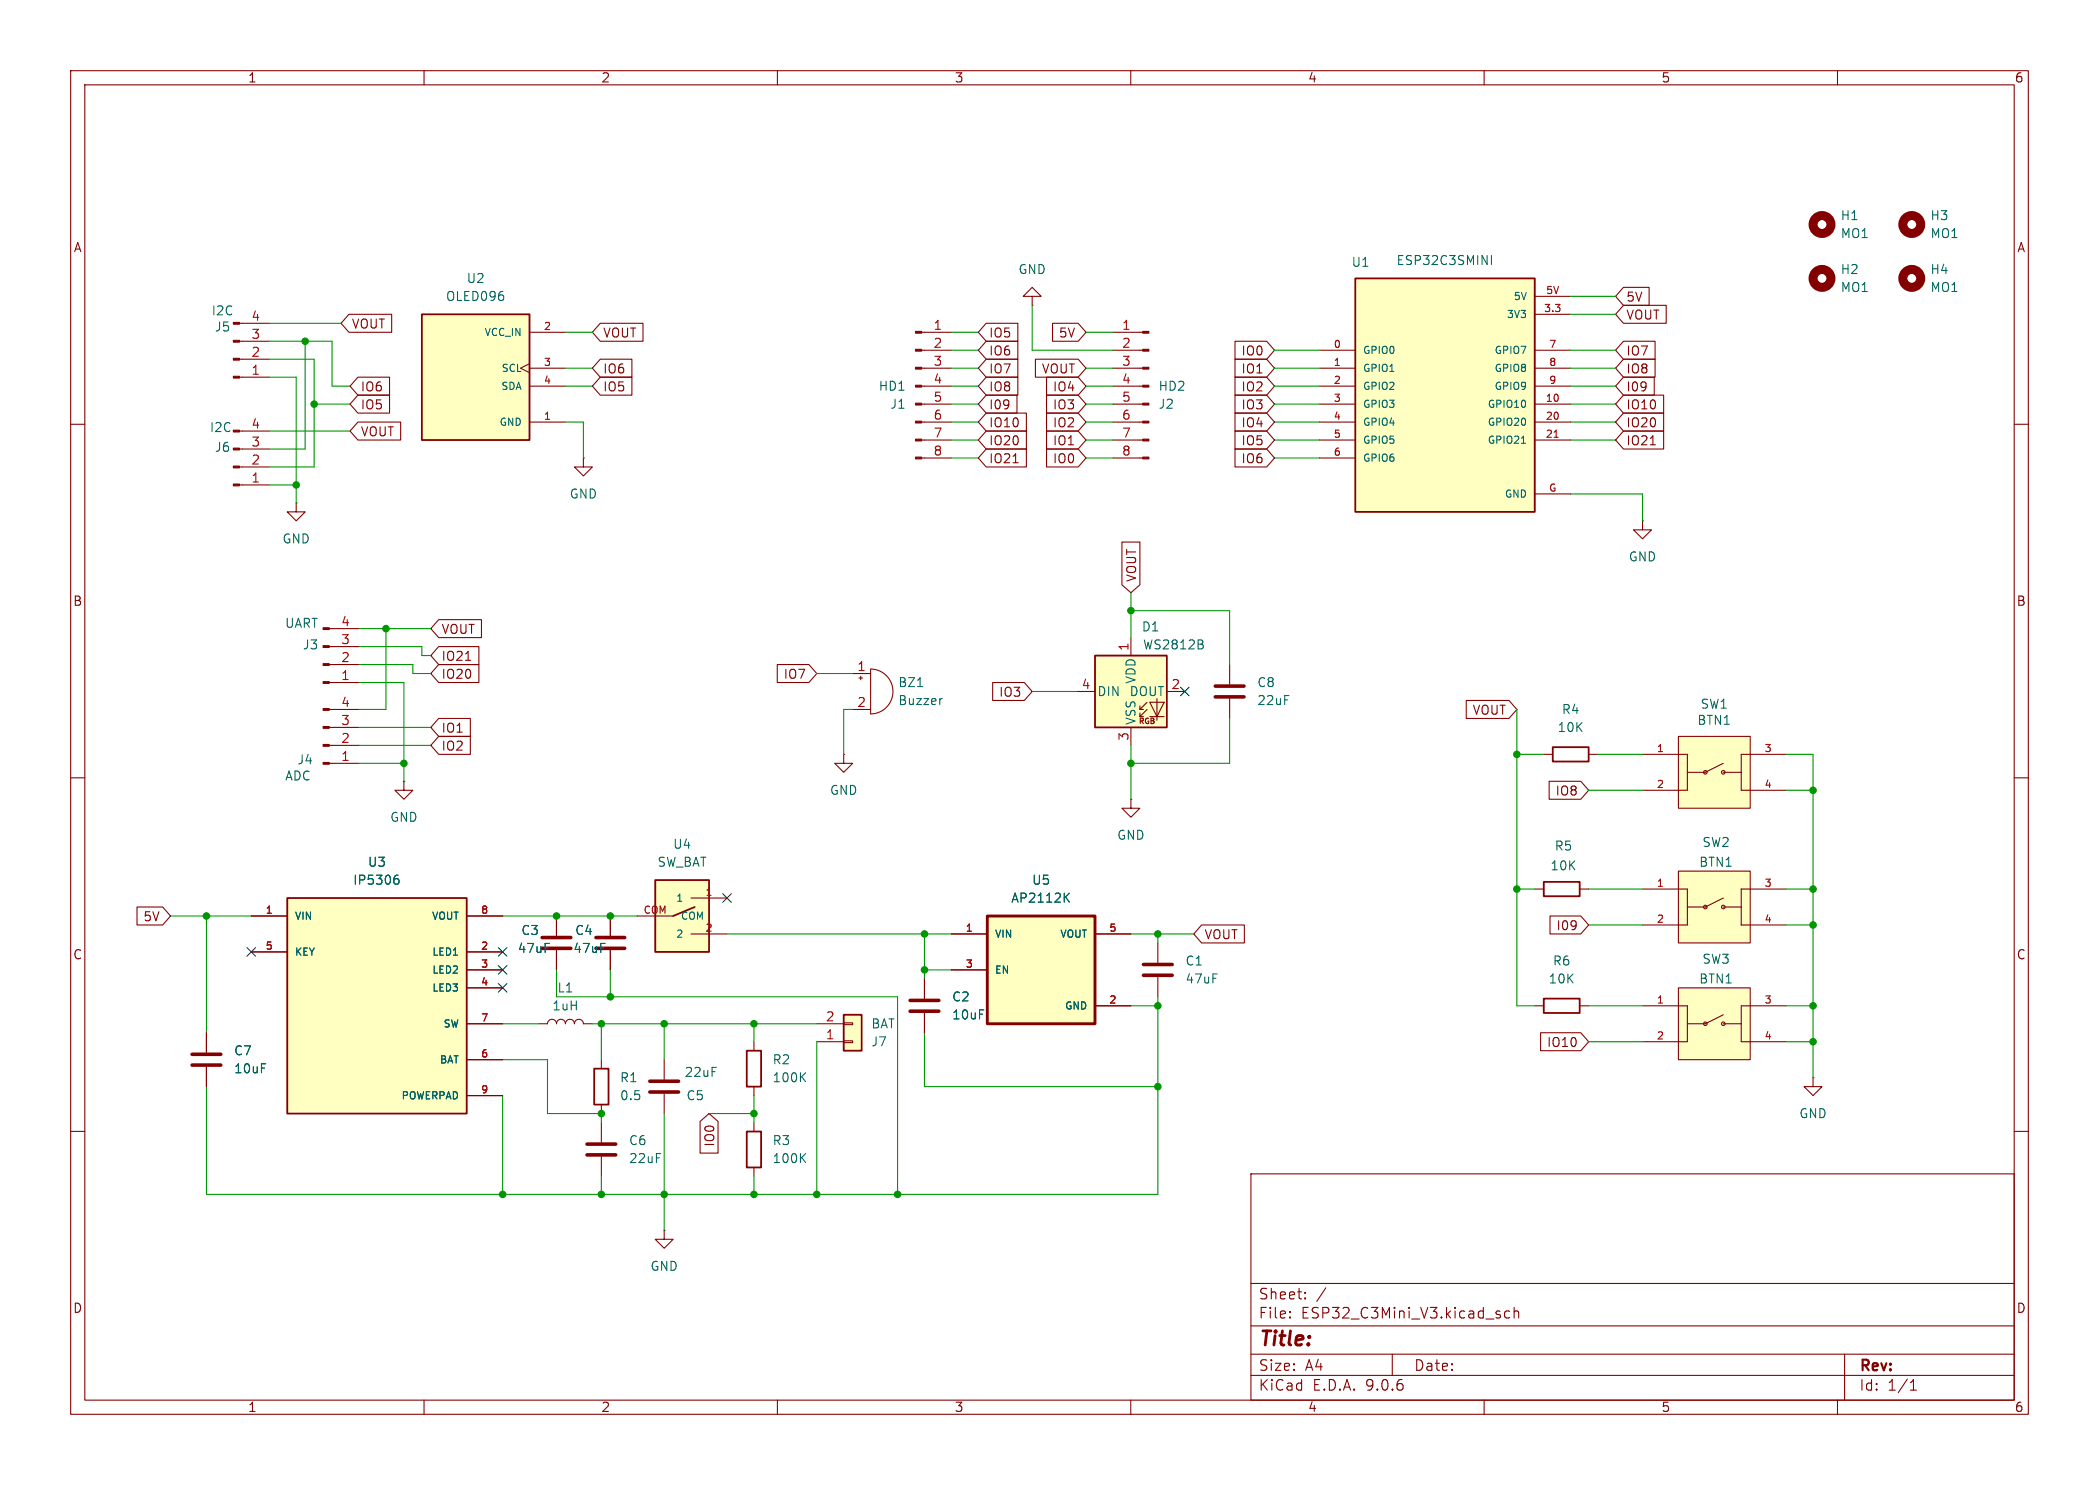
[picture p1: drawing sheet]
<svg xmlns="http://www.w3.org/2000/svg" width="297mm" height="210mm" viewBox="0 0 297 210" stroke-linecap="round" stroke-linejoin="round" font-family="sans-serif">
<g fill="none" stroke="#840000" stroke-width=".15">
<path d="M10 10h277v190h-277zM12 12h273v186h-273zM60 10v2M110 10v2M160 10v2M210 10v2M260 10v2M10 60h2M33.9 68.6h4.2M33.9 66h4.2M33.9 63.5h4.2M33.9 61h4.2"/>
<path d="M285 60h2M10 110h2M285 110h2M78.7 129.5v2.8M78.7 134.4v2.8M86.4 129.5v2.8M86.4 134.4v2.8M10 160h2M177 166h108v32h-108zM285 160h2M60 198v2M110 198v2"/>
<path d="M160 198v2M177 194.5h108M177 191.5h108M177 187.5h108M177 181.5h108M182.5 186.3h.1l-.1 .1M182.5 186.3v.1M182.5 185.5v.1M182.5 185.5h.1l-.1 .1M184.7 183.6v.1M184.7 183.6h-.1l.1 .1M184.7 182.8v.1"/>
<path d="M184.7 182.8h-.1l.1 .1M187.6 182.1l-1.3 2M197 191.5v3M210 198v2M213.6 185.5l-.4-.1-.3 .3v.4l.1 .2 .2 .1 .4-.1M214.2 185.5a.37 .37 0 0 1 .7 .1v.8M214.2 184.9v1.5M260 198v2M261 191.5v6.5M270.3 196.6h.9M270.3 195.5l.4-.4v1.5"/>
</g>
<path d="M76.7 132.6h4.1M76.7 134.1h4.1M84.3 132.6h4.1M84.3 134.1h4.1" fill="none" stroke="#840000" stroke-width=".51"/>
<g fill="#840000" stroke="#840000" stroke-width=".15">
<path d="M33 68.5h.9v.2h-.9z"/>
<path d="M33 65.9h.9v.3h-.9z"/>
<path d="M33 63.4h.9v.2h-.9z"/>
<path d="M33 60.8h.9v.3h-.9z"/>
</g>
<path d="M237.5 139.7h10.1v10.2h-10.1z" fill="#ffffc2"/>
<g fill="none" stroke="#840000" stroke-width=".15">
<path d="M46.6 96.5h4.2M46.6 94h4.2M46.6 91.4h4.2M46.6 88.9h4.2M46.6 108h4.2M46.6 105.4h4.2M46.6 102.9h4.2M46.6 100.3h4.2M237.5 139.7h10.1v10.2h-10.1zM29.2 146.1v2.7M29.2 150.9v2.8M76.2 144.8h1.3a.64 .64 0 0 1 .6-.7 .64 .64 0 0 1 .6 .7 .64 .64 0 0 1 .7-.7 .64 .64 0 0 1 .6 .7 .64 .64 0 0 1 .6-.7 .64 .64 0 0 1 .7 .7 .64 .64 0 0 1 .6-.7 .64 .64 0 0 1 .6 .7h1.3"/>
<path d="M85.1 149.9v1.2M85.1 156.2v1.3M85.1 158.8v2.7M217.2 142.2h1.2M223.5 142.2h1.3M232.4 142.2h6.4v5.1h-6.4M243.8 143.5l-2.5 1.3h-2.5M243.8 144.8h2.6M252.7 142.2h-6.3v5.1h6.3M256.5 152.4v1.3h1.3l-1.3 1.2-1.2-1.2h1.2M256.5 152.4h.1M85.1 163.6v2.8"/>
<path d="M94 174v1.3h1.2l-1.2 1.2-1.3-1.2h1.3M94 174h.1"/>
<circle cx="241.3" cy="144.8" r=".25"/>
<circle cx="243.8" cy="144.8" r=".25"/>
</g>
<g fill="#840000" stroke="#840000" stroke-width=".15">
<path d="M45.7 96.4h.9v.2h-.9z"/>
<path d="M45.7 93.9h.9v.2h-.9z"/>
<path d="M45.7 91.3h.9v.3h-.9z"/>
<path d="M45.7 88.8h.9v.2h-.9z"/>
<path d="M45.7 107.8h.9v.3h-.9z"/>
<path d="M45.7 105.3h.9v.2h-.9z"/>
<path d="M45.7 102.7h.9v.3h-.9z"/>
<path d="M45.7 100.2h.9v.3h-.9z"/>
</g>
<path d="M27.2 149.1h4M27.2 150.6h4M83.1 161.8h4M83.1 163.3h4" fill="none" stroke="#840000" stroke-width=".51"/>
<path d="M84.1 151.1h2v5.1h-2zM218.4 141.2h5.1v2.1h-5.1z" fill="none" stroke="#840000" stroke-width=".25"/>
<path d="M139.7 129.5h15.2v15.3h-15.2z" fill="#ffffc2"/>
<path d="M139.7 129.5h15.2v15.3h-15.2z" fill="none" stroke="#840000" stroke-width=".41"/>
<path d="M134.6 132.1h5.1M134.6 137.2h5.1M154.9 132.1h5.1M154.9 142.2h5.1" fill="none" stroke="#840000" stroke-width=".15"/>
<path d="M150.8 126.9l.5 .7M151.3 126.3l-.7 .7" fill="none" stroke="#006464" stroke-width=".15"/>
<path d="M59.7 44.5h15.2v17.7h-15.2z" fill="#ffffc2"/>
<path d="M59.7 44.5h15.2v17.7h-15.2zM105.7 160h2v5.1h-2z" fill="none" stroke="#840000" stroke-width=".25"/>
<path d="M74.9 51.4l-1.2 .7 1.2 .6M74.9 47h5.1M74.9 52.1h5.1M74.9 54.6h5.1M74.9 59.7h5.1M106.7 158.8v1.2M106.7 165.1v1.3" fill="none" stroke="#840000" stroke-width=".15"/>
<path d="M113.4 163.7l.6 .7M114 163.1l-.7 .8" fill="none" stroke="#006464" stroke-width=".15"/>
<path d="M237.5 123.2h10.1v10.2h-10.1z" fill="#ffffc2"/>
<g fill="none" stroke="#840000" stroke-width=".15">
<path d="M57.1 110.5v1.3h1.3l-1.3 1.2-1.2-1.2h1.2M57.1 110.5h.1M232.4 125.7h6.4v5.1h-6.4M237.5 123.2h10.1v10.2h-10.1zM243.8 127l-2.5 1.3h-2.5M243.8 128.3h2.6M252.7 125.7h-6.3v5.1h6.3"/>
<circle cx="241.3" cy="128.3" r=".25"/>
<circle cx="243.8" cy="128.3" r=".25"/>
</g>
<path d="M92.7 124.5h7.6v10.1h-7.6z" fill="#ffffc2"/>
<path d="M92.7 124.5h7.6v10.1h-7.6zM98.3 128.3l-3.1 1.2" fill="none" stroke="#840000" stroke-width=".25"/>
<g fill="none" stroke="#840000" stroke-width=".15">
<path d="M33.9 53.3h4.2M33.9 50.8h4.2M33.9 48.3h4.2M33.9 45.7h4.2M130.4 47h4.2M130.4 49.5h4.2M130.4 52.1h4.2M130.4 54.6h4.2M130.4 57.2h4.2M130.4 59.7h4.2M41.9 71.1v1.3h1.3l-1.3 1.3-1.3-1.3h1.3M41.9 71.1h.1"/>
<path d="M82.5 64.8v1.2h1.3l-1.3 1.3-1.2-1.3h1.2M82.5 64.8h.1M130.4 62.2h4.2M130.4 64.8h4.2M90.2 129.5h5M97.8 127h5.1M97.8 132.1h5.1M130.8 138.4v2.8M130.8 143.3v2.8"/>
</g>
<g fill="#840000" stroke="#840000" stroke-width=".15">
<path d="M33 53.2h.9v.3h-.9z"/>
<path d="M33 50.7h.9v.2h-.9z"/>
<path d="M33 48.1h.9v.3h-.9z"/>
<path d="M33 45.6h.9v.2h-.9z"/>
<path d="M129.5 46.9h.9v.2h-.9z"/>
<path d="M129.5 49.4h.9v.3h-.9z"/>
<path d="M129.5 51.9h.9v.3h-.9z"/>
<path d="M129.5 54.5h.9v.2h-.9z"/>
<path d="M129.5 57h.9v.3h-.9z"/>
<path d="M129.5 59.6h.9v.2h-.9z"/>
<path d="M129.5 62.1h.9v.3h-.9z"/>
<path d="M129.5 64.6h.9v.3h-.9z"/>
</g>
<path d="M128.8 141.5h4M128.8 143h4" fill="none" stroke="#840000" stroke-width=".51"/>
<path d="M119.4 143.5h2.5v5.1h-2.5z" fill="#ffffc2"/>
<path d="M105.7 148.6h2v5.1h-2zM119.4 143.5h2.5v5.1h-2.5z" fill="none" stroke="#840000" stroke-width=".25"/>
<g fill="none" stroke="#840000" stroke-width=".15">
<path d="M120.6 95.3h2.6M121.5 95.9h.5M121.8 95.6v.5M123.2 94.6a3.2 3.2 0 0 1 3.2 3.2 3.2 3.2 0 0 1-3.2 3.2zM119.4 106.7v1.3h1.2l-1.2 1.2-1.3-1.2h1.3M119.4 106.7h.1M120.6 100.3h2.6M94 149.9v2.8M94 154.7v2.8M106.7 147.3v1.3M106.7 153.7v1.2M115.6 147.3h3.8"/>
<path d="M115.6 144.8h3.8M119.4 147.2h1.2v.2h-1.2zM119.4 144.7h1.2v.2h-1.2z"/>
</g>
<path d="M129.8 97.1h.8M133.3 98.8l-.2 .1M113.4 152.3l.6 .7M114 151.7l-.7 .7" fill="none" stroke="#006464" stroke-width=".15"/>
<path d="M91.9 152.9h4.1M91.9 154.4h4.1" fill="none" stroke="#840000" stroke-width=".51"/>
<path d="M40.6 127h25.4v30.5h-25.4z" fill="#ffffc2"/>
<path d="M40.6 127h25.4v30.5h-25.4zM218.4 124.7h5.1v2h-5.1z" fill="none" stroke="#840000" stroke-width=".25"/>
<g fill="none" stroke="#840000" stroke-width=".15">
<path d="M174 94v2.8M174 98.8v2.8M35.6 129.5h5M35.6 134.6h5M66 129.5h5.1M66 134.6h5.1M66 137.2h5.1M66 139.7h5.1M217.2 125.7h1.2M223.5 125.7h1.3M66 144.8h5.1M66 149.9h5.1"/>
<path d="M66 154.9h5.1"/>
</g>
<path d="M56 124.3h.2l.3 .2-.1 .4-.4 .1M56.3 123.8h-.3" fill="none" stroke="#006464" stroke-width=".15"/>
<path d="M172 97h4M172 98.6h4" fill="none" stroke="#840000" stroke-width=".51"/>
<path d="M154.9 92.7h10.2v10.2h-10.2z" fill="#ffffc2"/>
<g fill="none" stroke="#840000" stroke-width=".15">
<path d="M152.4 97.8h2.5M160 90.2v2.5M162.3 99.3l-1 1v-.5M162.7 99.3h2l-1 2zM163.7 98.8v3.1M165.1 97.8h2.5M160 113v1.3h1.3l-1.3 1.3-1.3-1.3h1.3M160 113h.1M160 102.9v2.5M161.3 100.3h.5M161.3 101.3h.5M162.3 100.3l-1 1v-.5"/>
<path d="M162.7 101.3h2M163.8 133.4v2.7M163.8 138.2v2.8"/>
</g>
<path d="M154.9 92.7h10.2v10.2h-10.2z" fill="none" stroke="#840000" stroke-width=".25"/>
<path d="M170.1 91.2l.2 .1-.2 .4M170.1 90.6v.4" fill="none" stroke="#006464" stroke-width=".15"/>
<path d="M161.8 136.4h4.1M161.8 137.9h4.1" fill="none" stroke="#840000" stroke-width=".51"/>
<path d="M237.5 104.1h10.1v10.2h-10.1z" fill="#ffffc2"/>
<g fill="none" stroke="#840000" stroke-width=".15">
<path d="M146 41.9h1.3l-1.3-1.3-1.2 1.3h1.2v1.3M146 43.2h.1M157.5 47h4.2M157.5 49.5h4.2M157.5 52.1h4.2M157.5 54.6h4.2M157.5 57.2h4.2M157.5 59.7h4.2M157.5 62.2h4.2M157.5 64.8h4.2M232.4 73.7v1.2h1.3l-1.3 1.3-1.3-1.3h1.3M232.4 73.7h.1"/>
<path d="M232.4 106.7h6.4v5.1h-6.4M237.5 104.1h10.1v10.2h-10.1zM243.8 108l-2.5 1.2h-2.5M243.8 109.2h2.6M252.7 106.7h-6.3v5.1h6.3"/>
<circle cx="241.3" cy="109.2" r=".25"/>
<circle cx="243.8" cy="109.2" r=".25"/>
</g>
<g fill="#840000" stroke="#840000" stroke-width=".15">
<path d="M161.7 46.9h.9v.2h-.9z"/>
<path d="M161.7 49.4h.9v.3h-.9z"/>
<path d="M161.7 51.9h.9v.3h-.9z"/>
<path d="M161.7 54.5h.9v.2h-.9z"/>
<path d="M161.7 57h.9v.3h-.9z"/>
<path d="M161.7 59.6h.9v.2h-.9z"/>
<path d="M161.7 62.1h.9v.3h-.9z"/>
<path d="M161.7 64.6h.9v.3h-.9z"/>
</g>
<path d="M191.8 39.4h25.4v33h-25.4z" fill="#ffffc2"/>
<path d="M191.8 39.4h25.4v33h-25.4zM219.7 105.7h5.1v2h-5.1z" fill="none" stroke="#840000" stroke-width=".25"/>
<g fill="none" stroke="#840000" stroke-width=".15">
<path d="M49.4 44.4h6v2.6h-6l-1.1-1.3zM50.6 55.9h4.5v2.5h-4.5l-1.1-1.2zM50.6 53.3h4.5v2.6h-4.5l-1.1-1.3zM50.6 59.7h6.1v2.5h-6.1l-1.1-1.2zM84.9 53.3h4.5v2.6h-4.5l-1.1-1.3zM84.9 50.8h4.5v2.5h-4.5l-1.1-1.2zM84.9 45.7h6.1v2.6h-6.1l-1.1-1.3zM139.5 45.7h4.5v2.6h-4.5l-1.1-1.3zM139.5 50.8h4.5v2.5h-4.5l-1.1-1.2zM139.5 48.3h4.5v2.5h-4.5l-1.1-1.3zM139.5 58.4h5.7v2.6h-5.7l-1.1-1.3zM139.5 55.9h4.4v2.5h-4.4l-1.1-1.2z"/>
<path d="M139.5 53.3h4.5v2.6h-4.5l-1.1-1.3zM146.5 50.8h6.1l1.1 1.3-1.1 1.2h-6.1zM148.1 55.9h4.5l1.1 1.3-1.1 1.2h-4.5zM148.1 58.4h4.5l1.1 1.3-1.1 1.3h-4.5zM148.1 53.3h4.5l1.1 1.3-1.1 1.3h-4.5zM148.9 45.7h3.7l1.1 1.3-1.1 1.3h-3.7zM174.7 58.4h4.5l1.1 1.3-1.1 1.3h-4.5zM174.7 48.3h4.5l1.1 1.2-1.1 1.3h-4.5zM174.7 55.9h4.5l1.1 1.3-1.1 1.2h-4.5zM174.7 50.8h4.5l1.1 1.3-1.1 1.2h-4.5zM174.7 53.3h4.5l1.1 1.3-1.1 1.3h-4.5zM186.7 49.5h5.1"/>
<path d="M186.7 52.1h5.1M186.7 54.6h5.1M186.7 57.2h5.1M186.7 59.7h5.1M217.2 49.5h5M217.2 52.1h5M217.2 54.6h5M217.2 57.2h5M217.2 59.7h5M217.2 41.9h5M217.2 44.5h5M229.7 40.6h3.6v2.6h-3.6l-1.1-1.3z"/>
<path d="M229.7 43.2h6.1v2.5h-6.1l-1.1-1.2zM229.7 48.3h4.5v2.5h-4.5l-1.1-1.3zM229.7 50.8h4.5v2.5h-4.5l-1.1-1.2zM229.7 53.3h4.4v2.6h-4.4l-1.1-1.3zM229.7 55.9h5.7v2.5h-5.7l-1.1-1.2zM229.7 58.4h5.7v2.6h-5.7l-1.1-1.3zM139.5 63.5h5.7v2.5h-5.7l-1.1-1.2zM139.5 61h5.7v2.5h-5.7l-1.1-1.3zM143.3 65.4h.8M148.1 63.5h4.5l1.1 1.3-1.1 1.2h-4.5zM148.1 61h4.5l1.1 1.2-1.1 1.3h-4.5zM158.7 76.7h2.6v6l-1.3 1.1-1.3-1.1z"/>
<path d="M174.7 63.5h4.5l1.1 1.3-1.1 1.2h-4.5zM174.7 61h4.5l1.1 1.2-1.1 1.3h-4.5zM186.7 62.2h5.1M186.7 64.8h5.1M217.2 62.2h5M217.2 69.9h5M229.7 61h5.7v2.5h-5.7l-1.1-1.3zM233.5 62.9h.7M62.1 94h5.7v2.5h-5.7l-1.1-1.2zM62.1 87.6h6v2.6h-6l-1.1-1.3zM62.1 91.4h5.7v2.6h-5.7l-1.1-1.3zM65.9 93.4h.7"/>
<path d="M110 94h4.5l1.1 1.3-1.1 1.2h-4.5zM140.5 96.5h4.4l1.1 1.3-1.1 1.3h-4.4zM207.5 99.1h6l1.1 1.2-1.1 1.3h-6zM62.1 101.6h4.5v2.5h-4.5l-1.1-1.2zM62.1 104.1h4.5v2.6h-4.5l-1.1-1.3zM218.4 106.7h1.3M219.2 110.5h4.5l1.1 1.3-1.1 1.2h-4.5zM224.8 106.7h1.3M19.4 128.3h3.6l1.1 1.2-1.1 1.3h-3.6zM35.6 129.5h5M35.6 134.6h5M66 137.2h5.1"/>
<path d="M66 129.5h5.1M66 134.6h5.1M66 139.7h5.1M78.7 129.5v2.8M78.7 134.4v2.8M86.4 129.5v2.8M86.4 134.4v2.8M130.8 138.4v2.8M134.6 132.1h5.1M134.6 137.2h5.1M154.9 132.1h5.1M170 130.8h6.1v2.6h-6.1l-1.1-1.3z"/>
<path d="M219.3 129.5h4.4l1.1 1.3-1.1 1.3h-4.4zM29.2 146.1v2.7M29.2 150.9v2.8M66 144.8h5.1M66 149.9h5.1M66 154.9h5.1M99.1 158.6l1.2-1.1 1.3 1.1v4.5h-2.5zM130.8 143.3v2.8M154.9 142.2h5.1M218 146h5.7l1.1 1.3-1.1 1.3h-5.7z"/>
</g>
<path d="M211 36.1v1.3M215.3 62.7h.6M56 124.3h.2l.3 .2-.1 .4-.4 .1M56.3 123.8h-.3M150.8 126.9l.5 .7M151.3 126.3l-.7 .7" fill="none" stroke="#006464" stroke-width=".15"/>
<path d="M219.9 61.8h.6" fill="none" stroke="#a90000" stroke-width=".15"/>
<g fill="none" stroke="#840000" stroke-width="1.3">
<circle cx="257.8" cy="39.4" r="1.27"/>
<circle cx="257.8" cy="31.7" r="1.27"/>
<circle cx="270.5" cy="39.4" r="1.27"/>
<circle cx="270.5" cy="31.7" r="1.27"/>
</g>
<g fill="none" stroke="#009600" stroke-width=".15">
<path d="M38.1 48.3h8.9v6.3h2.5M38.1 45.7h10.2M38.1 50.8h6.3v15.2h-6.3M38.1 53.3h3.8v17.8M43.2 48.3v15.2h-5.1M44.4 57.2h5.1M80 54.6h3.8M80 52.1h3.8M80 47h3.8M80 59.7h2.5v5.1M134.6 54.6h3.8M134.6 57.2h3.8"/>
<path d="M134.6 52.1h3.8M134.6 47h3.8M134.6 59.7h3.8M134.6 49.5h3.8M146 43.2v6.3h11.5M153.7 54.6h3.8M153.7 57.2h3.8M153.7 52.1h3.8M153.7 47h3.8M153.7 59.7h3.8M180.3 54.6h6.4M180.3 57.2h6.4"/>
<path d="M180.3 52.1h6.4M180.3 59.7h6.4M180.3 49.5h6.4M222.2 54.6h6.4M222.2 57.2h6.4M222.2 52.1h6.4M222.2 59.7h6.4M222.2 49.5h6.4M222.2 41.9h6.4M222.2 44.5h6.4M38.1 68.6h3.8M38.1 61h11.4"/>
<path d="M134.6 62.2h3.8M134.6 64.8h3.8M153.7 62.2h3.8M153.7 64.8h3.8M180.3 62.2h6.4M180.3 64.8h6.4M222.2 62.2h6.4M222.2 69.9h10.2v3.8M50.8 96.5h6.3v14M50.8 91.4h8.9v1.3h1.3M50.8 94h7.6v1.3h2.6M50.8 88.9h10.2"/>
<path d="M54.6 88.9v11.4h-3.8M115.6 95.3h5M146 97.8h6.4M160 83.8v6.4M160 86.4h14v7.6M50.8 102.9h10.2M50.8 108h6.3M50.8 105.4h10.2M120.6 100.3h-1.2v6.4M160 105.4v7.6M174 101.6v6.4h-14M214.6 106.7h3.8"/>
<path d="M214.6 100.3v41.9h2.6M224.8 111.8h7.6M226.1 106.7h6.3M252.7 106.7h3.8v45.7M252.7 111.8h3.8M24.1 129.5h11.5M29.2 129.5v16.6M71.1 129.5h19.1M78.7 137.2v3.8h48.3v27.9M86.4 137.2v3.8M102.9 132.1h31.7M130.8 137.2h3.8"/>
<path d="M130.8 132.1v6.3M160 132.1h8.9M163.8 132.1v1.3M214.6 125.7h2.6M224.8 130.8h7.6M224.8 125.7h7.6M252.7 130.8h3.8M252.7 125.7h3.8M71.1 149.9h6.4v7.6h7.6v1.3M71.1 144.8h5.1M71.1 154.9v14M83.8 144.8h31.8"/>
<path d="M85.1 144.8v5.1M94 144.8v5.1M94 157.5v16.5M100.3 157.5h6.4M106.7 144.8v2.5M106.7 154.9v3.9M115.6 147.3v21.6M130.8 146.1v7.6h33M160 142.2h3.8M163.8 141v27.9h-134.6v-15.2M224.8 147.3h7.6M224.8 142.2h7.6"/>
<path d="M252.7 147.3h3.8M252.7 142.2h3.8M85.1 166.4v2.5M106.7 166.4v2.5"/>
</g>
<path d="M167 97.2l1.2 1.2M168.2 97.2l-1.2 1.2M35 134l1.2 1.2M36.2 134l-1.2 1.2M70.5 136.6l1.2 1.2M70.5 139.1l1.2 1.2M70.5 134l1.2 1.2M71.7 136.6l-1.2 1.2M71.7 139.1l-1.2 1.2M71.7 134l-1.2 1.2M102.3 126.4l1.2 1.2M103.5 126.4l-1.2 1.2" fill="none" stroke="#000084" stroke-width=".15"/>
<g fill="#009600" stroke="#009600" stroke-width=".15">
<circle cx="106.7" cy="157.5" r=".46"/>
<circle cx="127" cy="168.9" r=".46"/>
<circle cx="106.7" cy="168.9" r=".46"/>
<circle cx="115.6" cy="168.9" r=".46"/>
<circle cx="163.8" cy="132.1" r=".46"/>
<circle cx="163.8" cy="142.2" r=".46"/>
<circle cx="130.8" cy="132.1" r=".46"/>
<circle cx="106.7" cy="144.8" r=".46"/>
<circle cx="130.8" cy="137.2" r=".46"/>
<circle cx="163.8" cy="153.7" r=".46"/>
<circle cx="85.1" cy="157.5" r=".46"/>
<circle cx="94" cy="168.9" r=".46"/>
<circle cx="86.4" cy="141" r=".46"/>
<circle cx="85.1" cy="144.8" r=".46"/>
<circle cx="94" cy="144.8" r=".46"/>
<circle cx="86.4" cy="129.5" r=".46"/>
<circle cx="41.9" cy="68.6" r=".46"/>
<circle cx="54.6" cy="88.9" r=".46"/>
<circle cx="78.7" cy="129.5" r=".46"/>
<circle cx="57.1" cy="108" r=".46"/>
<circle cx="71.1" cy="168.9" r=".46"/>
<circle cx="29.2" cy="129.5" r=".46"/>
<circle cx="85.1" cy="168.9" r=".46"/>
<circle cx="43.2" cy="48.3" r=".46"/>
<circle cx="44.4" cy="57.2" r=".46"/>
<circle cx="256.5" cy="130.8" r=".46"/>
<circle cx="256.5" cy="125.7" r=".46"/>
<circle cx="256.5" cy="147.3" r=".46"/>
<circle cx="256.5" cy="111.8" r=".46"/>
<circle cx="256.5" cy="142.2" r=".46"/>
<circle cx="160" cy="86.4" r=".46"/>
<circle cx="160" cy="108" r=".46"/>
<circle cx="214.6" cy="125.7" r=".46"/>
<circle cx="214.6" cy="106.7" r=".46"/>
</g>
<text font-size="2.8" fill="#840000" x="178" y="190.9">Title:</text>
<g font-size="2.1" fill="#840000">
<text x="178" y="184">Sheet:</text>
<text x="178" y="186.7">File:</text>
<text x="184.1" y="186.7">ESP32_C3Mini_V3.kicad_sch</text>
<text x="178" y="196.9">KiCad</text>
<text x="178" y="194.1">Size:</text>
<text x="184.7" y="194.1">A4</text>
<text x="185.7" y="196.9">E.D.A.</text>
<text x="193.3" y="196.9">9.0.6</text>
<text x="200" y="194.1">Date:</text>
<text x="263" y="194.3">Rev:</text>
<text x="263" y="196.9">Id:</text>
<text x="267.1" y="196.9">1/1</text>
</g>
<g font-size="1.8" fill="#840000">
<text x="35" y="11.9">1</text>
<text x="85" y="11.9">2</text>
<text x="135" y="11.9">3</text>
<text x="185" y="11.9">4</text>
<text x="235" y="11.9">5</text>
<text x="285" y="11.9">6</text>
<text x="10.3" y="35.9">A</text>
<text x="285.3" y="35.9">A</text>
<text x="49.7" y="46.7">VOUT</text>
<text x="85.2" y="47.9">VOUT</text>
<text x="139.9" y="47.9">IO5</text>
<text x="149.7" y="47.9">5V</text>
<text x="230" y="42.9">5V</text>
<text x="230" y="45.4">VOUT</text>
<text x="85.2" y="53">IO6</text>
<text x="139.9" y="53">IO7</text>
<text x="139.9" y="50.5">IO6</text>
<text x="147.3" y="53">VOUT</text>
<text x="175.6" y="50.5">IO0</text>
<text x="175.6" y="53">IO1</text>
<text x="230" y="50.5">IO7</text>
<text x="230" y="53">IO8</text>
<text x="51" y="58.1">IO5</text>
<text x="51" y="55.6">IO6</text>
<text x="85.2" y="55.6">IO5</text>
<text x="139.9" y="58.1">I09</text>
<text x="139.9" y="55.6">IO8</text>
<text x="148.9" y="58.1">IO3</text>
<text x="148.9" y="55.6">IO4</text>
<text x="175.6" y="58.1">IO3</text>
<text x="175.6" y="55.6">IO2</text>
<text x="230" y="55.6">I09</text>
<text x="230" y="58.1">IO10</text>
<text x="51" y="61.9">VOUT</text>
<text x="139.9" y="65.7">IO21</text>
<text x="139.9" y="60.6">IO10</text>
<text x="139.9" y="63.2">IO20</text>
<text x="148.9" y="65.7">IO0</text>
<text x="148.9" y="60.6">IO2</text>
<text x="148.9" y="63.2">IO1</text>
<text x="175.6" y="65.7">IO6</text>
<text x="175.6" y="63.2">IO5</text>
<text x="175.6" y="60.6">IO4</text>
<text x="230" y="63.2">IO21</text>
<text x="230" y="60.6">IO20</text>
<text x="161" y="82.4" transform="rotate(-90 161 82.4)">VOUT</text>
<text x="10.3" y="85.9">B</text>
<text x="62.4" y="89.9">VOUT</text>
<text x="285.3" y="85.9">B</text>
<text x="62.4" y="93.7">IO21</text>
<text x="62.4" y="96.2">IO20</text>
<text x="110.8" y="96.2">IO7</text>
<text x="141.3" y="98.7">IO3</text>
<text x="208.3" y="101.3">VOUT</text>
<text x="62.4" y="103.8">IO1</text>
<text x="62.4" y="106.4">IO2</text>
<text x="220" y="112.7">IO8</text>
<text x="20.2" y="130.5">5V</text>
<text x="220.1" y="131.8">I09</text>
<text x="10.3" y="135.9">C</text>
<text x="170.3" y="133">VOUT</text>
<text x="285.3" y="135.9">C</text>
<text x="218.8" y="148.3">IO10</text>
<text x="101.3" y="162.3" transform="rotate(-90 101.3 162.3)">IO0</text>
<text x="10.3" y="185.9">D</text>
<text x="285.3" y="185.9">D</text>
<text x="35" y="199.9">1</text>
<text x="85" y="199.9">2</text>
<text x="135" y="199.9">3</text>
<text x="185" y="199.9">4</text>
<text x="235" y="199.9">5</text>
<text x="285" y="199.9">6</text>
</g>
<g font-size="1.8" fill="#006464">
<text x="260.4" y="31.3">H1</text>
<text x="260.4" y="33.9">MO1</text>
<text x="273.1" y="31.3">H3</text>
<text x="273.1" y="33.9">MO1</text>
<text x="65.9" y="40.2">U2</text>
<text x="144" y="39">GND</text>
<text x="191.2" y="37.9">U1</text>
<text x="197.5" y="37.7">ESP32C3SMINI</text>
<text x="260.4" y="39">H2</text>
<text x="260.4" y="41.5">MO1</text>
<text x="273.1" y="39">H4</text>
<text x="273.1" y="41.5">MO1</text>
<text x="29.9" y="44.8">I2C</text>
<text x="30.3" y="47.1">J5</text>
<text x="63" y="42.8">OLED096</text>
<text x="124.2" y="55.5">HD1</text>
<text x="125.9" y="58">J1</text>
<text x="163.8" y="58">J2</text>
<text x="163.8" y="55.5">HD2</text>
<text x="29.6" y="61.3">I2C</text>
<text x="30.3" y="64.1">J6</text>
<text x="80.5" y="70.7">GND</text>
<text x="39.9" y="77.1">GND</text>
<text x="230.4" y="79.6">GND</text>
<text x="40.2" y="89">UART</text>
<text x="161.5" y="89.5">D1</text>
<text x="42.8" y="92">J3</text>
<text x="161.6" y="92">WS2812B</text>
<text x="127" y="97.4">BZ1</text>
<text x="127" y="99.9">Buzzer</text>
<text x="155.2" y="98.7">DIN</text>
<text x="159.7" y="98.7">DOUT</text>
<text x="160.9" y="96.8" transform="rotate(-90 160.9 96.8)">VDD</text>
<text x="177.8" y="97.4">C8</text>
<text x="177.8" y="99.9">22uF</text>
<text x="220.9" y="101.2">R4</text>
<text x="240.5" y="100.4">SW1</text>
<text x="160.9" y="102.6" transform="rotate(-90 160.9 102.6)">VSS</text>
<text x="220.3" y="103.7">10K</text>
<text x="240.1" y="102.7">BTN1</text>
<text x="40.2" y="110.6">ADC</text>
<text x="42" y="108.3">J4</text>
<text x="117.3" y="112.6">GND</text>
<text x="55.1" y="116.4">GND</text>
<text x="158" y="119">GND</text>
<text x="240.8" y="120">SW2</text>
<text x="49.9" y="125.3">IP5306</text>
<text x="52" y="122.8">U3</text>
<text x="92.9" y="122.8">SW_BAT</text>
<text x="95.1" y="120.2">U4</text>
<text x="145.9" y="125.3">U5</text>
<text x="219.3" y="123.3">10K</text>
<text x="219.9" y="120.5">R5</text>
<text x="240.3" y="122.8">BTN1</text>
<text x="143" y="127.9">AP2112K</text>
<text x="73.2" y="135">47uF</text>
<text x="73.7" y="132.4">C3</text>
<text x="81" y="135">47uF</text>
<text x="81.3" y="132.4">C4</text>
<text x="167.6" y="136.8">C1</text>
<text x="219.6" y="136.8">R6</text>
<text x="240.8" y="136.5">SW3</text>
<text x="78.1" y="143.1">1uH</text>
<text x="78.8" y="140.6">L1</text>
<text x="134.6" y="141.8">C2</text>
<text x="167.6" y="139.3">47uF</text>
<text x="219" y="139.3">10K</text>
<text x="240.3" y="139.3">BTN1</text>
<text x="33" y="149.5">C7</text>
<text x="123.2" y="148.2">J7</text>
<text x="123.2" y="145.6">BAT</text>
<text x="134.6" y="144.4">10uF</text>
<text x="33" y="152">10uF</text>
<text x="87.6" y="153.3">R1</text>
<text x="87.6" y="155.8">0.5</text>
<text x="96.8" y="152.5">22uF</text>
<text x="97" y="155.8">C5</text>
<text x="109.2" y="150.7">R2</text>
<text x="109.2" y="153.3">100K</text>
<text x="254.5" y="158.3">GND</text>
<text x="88.9" y="162.2">C6</text>
<text x="88.9" y="164.7">22uF</text>
<text x="109.2" y="162.2">R3</text>
<text x="109.2" y="164.7">100K</text>
<text x="91.9" y="179.9">GND</text>
</g>
<g font-size="1.8" fill="#a90000">
<text x="35.5" y="45.5">4</text>
<text x="132" y="46.7">1</text>
<text x="158.7" y="46.7">1</text>
<text x="35.5" y="53.1">1</text>
<text x="35.5" y="50.5">2</text>
<text x="35.5" y="48">3</text>
<text x="132" y="49.3">2</text>
<text x="132" y="51.8">3</text>
<text x="158.7" y="49.3">2</text>
<text x="158.7" y="51.8">3</text>
<text x="132" y="54.4">4</text>
<text x="132" y="56.9">5</text>
<text x="132" y="59.4">6</text>
<text x="158.7" y="54.4">4</text>
<text x="158.7" y="56.9">5</text>
<text x="158.7" y="59.4">6</text>
<text x="35.5" y="65.8">2</text>
<text x="35.5" y="63.2">3</text>
<text x="35.5" y="60.7">4</text>
<text x="132" y="62">7</text>
<text x="132" y="64.5">8</text>
<text x="158.7" y="62">7</text>
<text x="158.7" y="64.5">8</text>
<text x="35.5" y="68.3">1</text>
<text x="48.2" y="88.6">4</text>
<text x="48.2" y="93.7">2</text>
<text x="48.2" y="91.2">3</text>
<text x="121.2" y="95">1</text>
<text x="159.8" y="92.1" transform="rotate(-90 159.8 92.1)">1</text>
<text x="48.2" y="96.3">1</text>
<text x="48.2" y="100.1">4</text>
<text x="121.2" y="100.1">2</text>
<text x="153" y="97.5">4</text>
<text x="165.7" y="97.5">2</text>
<text x="48.2" y="107.7">1</text>
<text x="48.2" y="105.2">2</text>
<text x="48.2" y="102.6">3</text>
<text x="159.8" y="104.8" transform="rotate(-90 159.8 104.8)">3</text>
<text x="116.8" y="147.1">1</text>
<text x="116.8" y="144.5">2</text>
</g>
<g font-size="1.4" fill="#a90000">
<text x="218.7" y="41.7">5V</text>
<text x="76.9" y="46.7">2</text>
<text x="218.4" y="44.2">3.3</text>
<text x="76.9" y="51.8">3</text>
<text x="188.6" y="49.3">0</text>
<text x="188.6" y="51.8">1</text>
<text x="219.1" y="49.3">7</text>
<text x="219.1" y="51.8">8</text>
<text x="76.9" y="54.4">4</text>
<text x="76.9" y="59.4">1</text>
<text x="188.6" y="54.4">2</text>
<text x="188.6" y="56.9">3</text>
<text x="188.6" y="59.4">4</text>
<text x="218.6" y="56.9">10</text>
<text x="218.6" y="59.4">20</text>
<text x="219.1" y="54.4">9</text>
<text x="188.6" y="62">5</text>
<text x="188.6" y="64.5">6</text>
<text x="218.6" y="62">21</text>
<text x="219.1" y="69.6">G</text>
<text x="234.3" y="106.4">1</text>
<text x="249.6" y="106.4">3</text>
<text x="234.3" y="111.5">2</text>
<text x="249.6" y="111.5">4</text>
<text x="234.3" y="125.5">1</text>
<text x="249.6" y="125.5">3</text>
<text x="37.5" y="129.3">1</text>
<text x="68" y="129.3">8</text>
<text x="91" y="129.3">COM</text>
<text x="99.7" y="126.7">1</text>
<text x="99.7" y="131.8">2</text>
<text x="136.5" y="131.8">1</text>
<text x="156.9" y="131.8">5</text>
<text x="234.3" y="130.6">2</text>
<text x="249.6" y="130.6">4</text>
<text x="37.5" y="134.4">5</text>
<text x="68" y="134.4">2</text>
<text x="68" y="136.9">3</text>
<text x="136.5" y="136.9">3</text>
<text x="68" y="139.4">4</text>
<text x="156.9" y="142">2</text>
<text x="234.3" y="142">1</text>
<text x="249.6" y="142">3</text>
<text x="68" y="144.5">7</text>
<text x="68" y="149.6">6</text>
<text x="234.3" y="147.1">2</text>
<text x="249.6" y="147.1">4</text>
<text x="68" y="154.7">9</text>
</g>
<g font-size="1.4" fill="#006464">
<text x="68.4" y="47.7">VCC_IN</text>
<text x="213.1" y="45.2">3V3</text>
<text x="214.1" y="42.6">5V</text>
<text x="70.9" y="52.8">SCL</text>
<text x="192.8" y="50.3">GPIO0</text>
<text x="192.8" y="52.8">GPIO1</text>
<text x="211.4" y="50.3">GPIO7</text>
<text x="211.4" y="52.8">GPIO8</text>
<text x="70.8" y="55.3">SDA</text>
<text x="192.8" y="55.3">GPIO2</text>
<text x="192.8" y="57.9">GPIO3</text>
<text x="210.4" y="57.9">GPIO10</text>
<text x="211.4" y="55.3">GPIO9</text>
<text x="70.6" y="60.4">GND</text>
<text x="192.8" y="60.4">GPIO4</text>
<text x="192.8" y="63">GPIO5</text>
<text x="192.8" y="65.5">GPIO6</text>
<text x="210.4" y="60.4">GPIO20</text>
<text x="210.4" y="63">GPIO21</text>
<text x="212.8" y="70.6">GND</text>
<text x="41.7" y="130.3">VIN</text>
<text x="61" y="130.3">VOUT</text>
<text x="95.6" y="127.7">1</text>
<text x="96.3" y="130.3">COM</text>
<text x="41.7" y="135.4">KEY</text>
<text x="61" y="135.4">LED1</text>
<text x="61" y="137.9">LED2</text>
<text x="95.6" y="132.8">2</text>
<text x="140.7" y="132.8">VIN</text>
<text x="140.7" y="137.9">EN</text>
<text x="149.9" y="132.8">VOUT</text>
<text x="61" y="140.4">LED3</text>
<text x="150.6" y="143">GND</text>
<text x="62.6" y="145.5">SW</text>
<text x="56.7" y="155.7">POWERPAD</text>
<text x="62.1" y="150.6">BAT</text>
</g>
<text font-size="1.1" fill="#840000" x="161" y="102.6">RGB</text>
</svg>
